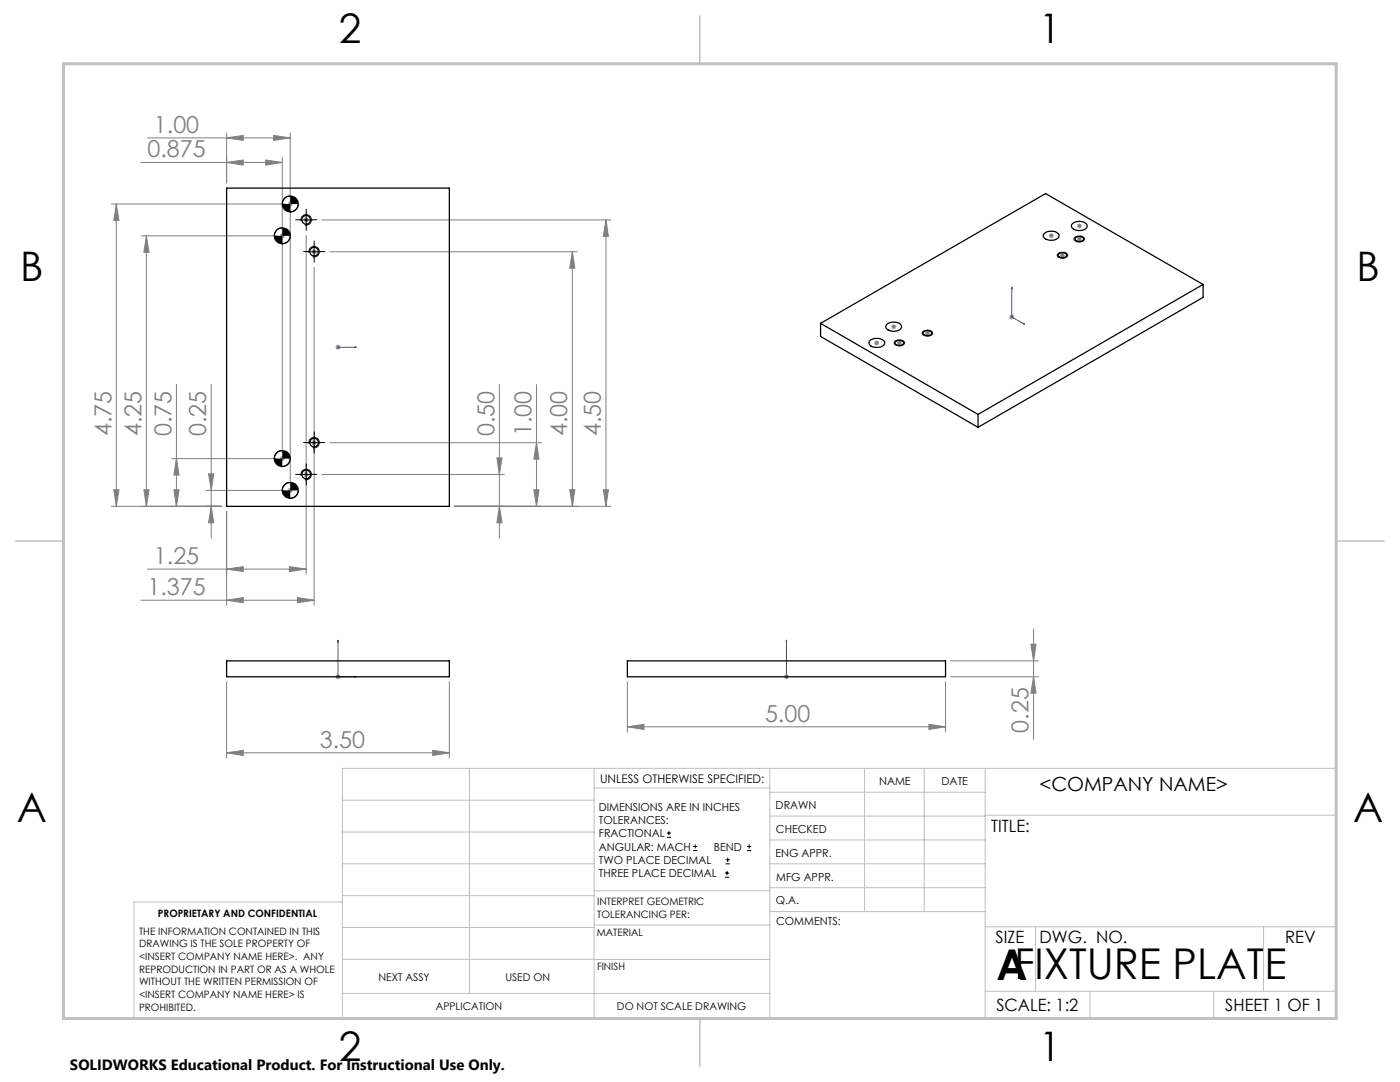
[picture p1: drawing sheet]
<svg xmlns="http://www.w3.org/2000/svg" width="279mm" height="216mm" viewBox="0 0 279 216" stroke-linecap="round" stroke-linejoin="round" font-family="sans-serif">
<g fill="none" stroke="#000" stroke-width=".2">
<path d="M57.9 39.1a1.56 1.56 0 0 0-1.6 1.6M56.3 45.5a1.56 1.56 0 0 0-1.5 1.6M57.9 47.1a1.62 1.62 0 0 1-1.6 1.5M59.5 40.7a1.62 1.62 0 0 1-1.6 1.6M59.9 43.9h2.4M60.1 44.1a1.04 1.04 0 0 1 .9-1.3 1.04 1.04 0 0 1 1.1 1.2 1.04 1.04 0 0 1-1.3 .9M61.1 42.6v2.5M61.5 50.2h2.4M61.7 50.5a1.04 1.04 0 0 1 .9-1.3 1.04 1.04 0 0 1 1.1 1.1 1.04 1.04 0 0 1-1.3 .9M62.7 49v2.5M211.2 50.6a1.2 1.2 0 0 1 1.9 .4 1.22 1.22 0 0 1-2.1-.1zM214.5 47.4a1.39 1.39 0 0 1 1.9 .2 1.16 1.16 0 0 1-1.8 .4 .41 .41 0 0 1-.1-.6z"/>
<path d="M178.5 68.2a1.2 1.2 0 0 1 2 .3 1.22 1.22 0 0 1-2.1-.1zM184.2 66.2a1.32 1.32 0 0 1 1.9 .3 1.2 1.2 0 0 1-2.1 0zM56.3 89.9a1.56 1.56 0 0 0-1.5 1.6M57.9 91.5a1.62 1.62 0 0 1-1.6 1.6M57.9 96.3a1.56 1.56 0 0 0-1.6 1.6M59.5 97.9a1.62 1.62 0 0 1-1.6 1.5M59.9 94.7h2.4M60.1 94.9a1.04 1.04 0 0 1 .9-1.3 1.04 1.04 0 0 1 1.1 1.2 1.04 1.04 0 0 1-1.3 .9M61.1 93.4v2.5M61.5 88.3h2.4M61.7 88.6a1.04 1.04 0 0 1 .9-1.3 1.04 1.04 0 0 1 1.1 1.1 1.04 1.04 0 0 1-1.3 .9M62.7 87.1v2.5"/>
<path d="M133.1 167.1h.8M133.1 166.2h.8M133.5 165.8v.9M138.3 169.7h.8M138.3 168.9h.8M138.7 168.5v.8M144.7 175h.8M144.7 174.2h.8M144.8 172.4h.9M144.8 171.6h.9M145.1 173.8v.8M145.2 171.1v.9"/>
<path d="M149.1 169.7h.8M149.1 168.9h.8M149.5 168.5v.8"/>
</g>
<g fill="none" stroke="#00f" stroke-width=".2">
<path d="M201.9 57.3l.1 .3-.1-.1zM201.9 57.3v6l2.6 1.4M67.3 69.3h.3zM67.5 69.3h.1M67.5 69.3h3.6M71.1 69.3h-.4h.4M204.3 64.5l.2 .2h-.2zM67.5 127.7v7.3h3.6M67.5 127.7l.1 .4h-.3zM70.7 134.9l.4 .1-.4 .1zM157 135h.1M157 127.7v7.3"/>
<path d="M157 134.9v.2zM157 127.7v.4v-.4"/>
</g>
<g fill="none" stroke="#808080" stroke-width=".2">
<path d="M28.1 32.4h28.2M29.4 27.5h28.5M45.2 32.4l3.3-.5v1zM45.2 27.5l3.3-.5v1zM45.2 26.5v10M53 31.9l3.3 .5-3.3 .5zM54.6 27l3.3 .5-3.3 .5zM56.3 31.4v59.1M57.9 26.5v70.3M22.2 40.7h34.7M23.2 40.7v60.3M23.2 40.7l.5 3.3h-1z"/>
<path d="M28.2 47.1h27.2M29.2 47.1v53.9M29.2 47.1l.5 3.2h-1zM55.8 47.1h1M56 46.7l.7 .7M56.7 46.7l-.7 .7M57.4 40.7h1M57.6 40.3l.7 .8M58.3 40.3l-.7 .8M60.6 43.9h1M60.7 43.5l.8 .7M61.1 43.4v1"/>
<path d="M61.1 47v67.5M61.5 43.5l-.8 .7M62.2 50.2h1M62.3 49.8l.7 .8M62.7 49.7v1M62.7 53.3v67.5M63 49.8l-.7 .8M64.2 43.9h57.7M65.8 50.2h49.4M114.2 50.2l.5 3.3h-1zM114.2 50.2v50.8M120.9 43.9l.5 3.3h-1z"/>
<path d="M120.9 43.9v57.1M209.3 47h1M209.4 46.7l.7 .7M209.8 46.5v1.1M210.1 46.7l-.7 .7M211.5 50.9h1M211.7 50.6l.7 .7M212 50.4v1M212.4 50.6l-.7 .7M214.9 45.1h1M214.9 47.7h1M215.1 44.7l.7 .7"/>
<path d="M215.1 47.3l.7 .7M215.4 44.6v1M215.4 47.2v1M215.8 44.7l-.7 .7M215.8 47.3l-.7 .7M35.2 76.7v24.3M42.2 76.7v30.7M67 69.3h.9M67.1 68.9l.7 .7M67.5 68.8v1M67.8 68.9l-.7 .7M99.7 76.7v30.7"/>
<path d="M107.1 76.7v24.3M174.5 68.4h1M174.6 68.1l.7 .7M175 67.9v1M175.3 68.1l-.7 .7M177.9 65.2h1M178 64.8l.7 .7M178.4 64.7v1M178.7 64.8l-.7 .7M179 68.4h1M179.1 68.1l.7 .7M179.5 67.9v1"/>
<path d="M179.8 68.1l-.7 .7M184.6 66.5h1M184.7 66.1l.8 .7M185.1 66v1M185.5 66.1l-.8 .7M201.4 63.3h1M201.6 62.9l.7 .7M201.9 62.7v1M202.3 62.9l-.7 .7M22.7 97.7h1l-.5 3.3zM28.7 97.7h1l-.5 3.3zM34.2 91.5h21.2"/>
<path d="M34.7 97.7h1l-.5 3.3zM35.2 91.5l.5 3.3h-1zM41.1 97.9h15.8M41.6 94.5h1.1l-.5 3.4zM55.8 91.5h1M56 91.1l.7 .8M56.3 91v1M56.7 91.1l-.7 .8M57.4 97.9h1M57.6 97.5l.7 .7M57.9 97.3v1.1M58.3 97.5l-.7 .7"/>
<path d="M60.6 94.7h1M60.7 94.3l.8 .7M61.5 94.3l-.8 .7M62.2 88.3h1M62.3 87.9l.7 .8M63 87.9l-.7 .8M64.2 94.7h36.5M65.8 88.3h42.3M99.2 91.4h1l-.5 3.3zM106.5 97.7h1.1l-.5 3.3zM107.1 88.3l.5 3.3h-1.1zM113.7 97.7h1l-.5 3.3z"/>
<path d="M120.4 97.7h1l-.5 3.3zM22.2 101h22M28.1 119.8h34.6M29.4 113.6h31.7M42.2 101l.5 3.3h-1.1zM45.2 113.6l3.3-.5v1zM45.2 119.8l3.3-.6v1.1zM45.2 102v18.8M57.8 113.1l3.3 .5-3.3 .5zM59.4 119.2l3.3 .6-3.3 .5zM90.7 101h31.2M99.7 101l.5 3.3h-1z"/>
<path d="M45.2 136v15.2M67 135h.9M67.1 134.7l.7 .7M67.5 134.5v1M67.8 134.7l-.7 .7M89.7 136v15.2M125.2 136v10.1M156.5 135h.9M156.6 134.7l.7 .7M157 134.5v1M157.3 134.7l-.7 .7M188.7 136v10.1"/>
<path d="M189.7 135h17.6M189.7 131.9h17.6M205.7 128.6h1.1l-.5 3.3zM206.3 125.5v22M206.3 135l.5 3.3h-1.1zM45.2 150.2l3.3-.5v1zM45.2 150.2h44.5M86.4 149.7l3.3 .5-3.3 .5zM125.2 145l3.3-.5v1.1zM125.2 145h63.5M185.4 144.5l3.3 .5-3.3 .6z"/>
</g>
<g fill="none" stroke="#c0c0c0" stroke-width=".2">
<path d="M68.3 159.7h50.3M93.7 153.3v44.9M118.6 153.3v49.9M118.6 157.2h35M153.6 153.3v49.9M153.6 158.1h43M172.5 153.3v28.6M184.4 153.3v28.6M196.6 153.3v49.9M68.3 180h-41.6v23.2h240v-49.9h-198.4v49.9M68.3 166h50.3M68.3 178.7h50.3"/>
<path d="M68.3 172.4h50.3M118.6 177.7h35M153.6 162.8h43M153.6 177.1h43M153.6 172.4h43M153.6 167.6h43M196.6 162.7h70.1M68.3 198.2h85.3M68.3 191.4l85.3 .1M68.3 185.1h50.3M118.6 184.6h35M153.6 181.9h43"/>
<path d="M196.6 184.9h70.1M196.6 197.8h70.1M206.7 184.9v12.9M217.5 197.8v5.4M242.2 197.8v5.4M252.2 184.9v12.9"/>
</g>
<path d="M139.7 3.2v9.5M3.1 107.9h9.6M266.7 107.9h9.5M139.7 203.2v9.6" fill="none" stroke="#c0c0c0" stroke-width=".3"/>
<path d="M12.7 12.7h254v190.5h-254z" fill="none" stroke="#c0c0c0" stroke-width=".6"/>
<g fill="none" stroke="#000" stroke-width=".2" stroke-dasharray="15.2 1.3 1.3 1.3">
<path d="M59.9 43.9h-.9M61.1 42.6v-.9M61.1 45.1v.9M61.5 50.2h-.9M62.4 43.9h.8M62.7 49v-.9M62.7 51.5v.8M64 50.2h.8M59.9 94.7h-.9M61.1 93.4v-.9M61.1 95.9v.9M61.5 88.3h-.9"/>
<path d="M62.4 94.7h.8M62.7 87.1v-.9M62.7 89.6v.8M64 88.3h.8"/>
</g>
<g fill="#00f">
<path d="M70.7 134.9l.4 .1-.4 .1zM67.5 127.7l.1 .4h-.3z"/>
<path d="M70.7 69.3h.4zM67.3 69.3h.3zM157 134.9v.2zM157 127.7v.4z"/>
<path d="M204.3 64.5l.2 .2h-.2zM201.9 57.3l.1 .3-.1-.1z"/>
</g>
<g fill="#808080">
<path d="M53 31.9l3.3 .5-3.3 .5zM45.2 32.4l3.3-.5v1z"/>
<path d="M45.2 150.2l3.3-.5v1zM86.4 149.7l3.3 .5-3.3 .5zM45.2 27.5l3.3-.5v1zM54.6 27l3.3 .5-3.3 .5zM45.2 113.6l3.3-.5v1zM57.8 113.1l3.3 .5-3.3 .5zM45.2 119.8l3.3-.6v1.1zM59.4 119.2l3.3 .6-3.3 .5zM125.2 145l3.3-.5v1.1zM185.4 144.5l3.3 .5-3.3 .6z"/>
<path d="M99.7 101l.5 3.3h-1zM99.2 91.4h1l-.5 3.3zM106.5 97.7h1.1l-.5 3.3zM107.1 88.3l.5 3.3h-1.1zM113.7 97.7h1l-.5 3.3zM114.2 50.2l.5 3.3h-1zM120.4 97.7h1l-.5 3.3zM120.9 43.9l.5 3.3h-1z"/>
<path d="M41.6 94.5h1.1l-.5 3.4zM42.2 101l.5 3.3h-1.1zM35.2 91.5l.5 3.3h-1zM34.7 97.7h1l-.5 3.3zM29.2 47.1l.5 3.2h-1zM28.7 97.7h1l-.5 3.3zM23.2 40.7l.5 3.3h-1zM22.7 97.7h1l-.5 3.3zM205.7 128.6h1.1l-.5 3.3zM206.3 135l.5 3.3h-1.1z"/>
</g>
<path d="M54.8 47.1a1.62 1.62 0 0 0 1.5 1.5v-1.5zM56.3 45.5v1.6h1.6a1.56 1.56 0 0 0-1.6-1.6zM54.8 91.5a1.62 1.62 0 0 0 1.5 1.6v-1.6zM56.3 89.9v1.6h1.6a1.56 1.56 0 0 0-1.6-1.6zM56.3 97.9a1.62 1.62 0 0 0 1.6 1.5v-1.5zM57.9 96.3v1.6h1.6a1.56 1.56 0 0 0-1.6-1.6zM56.3 40.7a1.62 1.62 0 0 0 1.6 1.6v-1.6zM57.9 39.1v1.6h1.6a1.56 1.56 0 0 0-1.6-1.6z" fill="#000"/>
<g fill="none" stroke="#000" stroke-width=".25">
<path d="M45.2 37.5h44.5v63.5h-44.5zM208.3 46.7a2.04 2.04 0 0 1 3 .2 1.34 1.34 0 0 1-1.7 1 1.07 1.07 0 0 1-1.3-1.2zM211.3 50.7a1.14 1.14 0 0 1 1.6 .1 .89 .89 0 0 1-.9 .6 .89 .89 0 0 1-.8-.6zM214.1 44.6a2.13 2.13 0 0 1 2.8 .2l.1 .2a1.3 1.3 0 0 1-1.8 1 1.07 1.07 0 0 1-1.3-1.2zM214.6 47.4a1.13 1.13 0 0 1 1.7 .2 .91 .91 0 0 1-.9 .6 .91 .91 0 0 1-.8-.6zM240.1 56.8l-31.4-18.2-44.9 25.9M240.1 56.8l-44.9 25.9M240.1 56.8v2.5l-44.9 26M163.8 64.5l31.4 18.2M163.8 64.5v2.6l31.4 18.2M173.6 67.9a2.07 2.07 0 0 1 3 .4 1.37 1.37 0 0 1-1.8 1 .96 .96 0 0 1-1.1-.3 .96 .96 0 0 1-.1-1.1zM176.8 64.9a2.16 2.16 0 0 1 3 0l.1 .2a1.35 1.35 0 0 1-1.7 1l-1.2-.4a.62 .62 0 0 1-.2-.8z"/>
<path d="M178.7 68.2a1.04 1.04 0 0 1 1.6 .3 .98 .98 0 0 1-1.7-.2zM184.3 66.3a.99 .99 0 0 1 1.6 .3 1.02 1.02 0 0 1-1.7-.2zM195.2 82.7v2.6M45.2 131.9h44.5v3.1h-44.5zM125.2 131.9h63.5v3.1h-63.5z"/>
<circle cx="56.3" cy="47" r="1.6"/>
<circle cx="57.9" cy="40.7" r="1.6"/>
<circle cx="61.1" cy="43.9" r=".86"/>
<circle cx="62.7" cy="50.2" r=".86"/>
<circle cx="56.3" cy="91.5" r="1.6"/>
<circle cx="57.9" cy="97.8" r="1.6"/>
<circle cx="61.1" cy="94.7" r=".86"/>
<circle cx="62.7" cy="88.3" r=".86"/>
</g>
<text font-size="8.5" x="198.9" y="195.5">AFIXTURE PLATE</text>
<g font-size="8.1">
<text x="67.6" y="8.5">2</text>
<text x="207.3" y="8.5">1</text>
<text x="4" y="56.1">B</text>
<text x="270.7" y="56.1">B</text>
<text x="3.3" y="164.1">A</text>
<text x="270" y="164.1">A</text>
<text x="67.6" y="211.7">2</text>
<text x="207.3" y="211.7">1</text>
</g>
<g font-size="4.7" fill="#808080">
<text x="30.7" y="26.5">1.00</text>
<text x="29.4" y="31.4">0.875</text>
<text x="22.2" y="87" transform="rotate(-90 22.2 87)">4.75</text>
<text x="28.2" y="87" transform="rotate(-90 28.2 87)">4.25</text>
<text x="34.2" y="87" transform="rotate(-90 34.2 87)">0.75</text>
<text x="41.2" y="87" transform="rotate(-90 41.2 87)">0.25</text>
<text x="98.7" y="87.1" transform="rotate(-90 98.7 87.1)">0.50</text>
<text x="106.1" y="87.1" transform="rotate(-90 106.1 87.1)">1.00</text>
<text x="113.2" y="87.1" transform="rotate(-90 113.2 87.1)">4.00</text>
<text x="119.9" y="87.1" transform="rotate(-90 119.9 87.1)">4.50</text>
<text x="30.7" y="112.5">1.25</text>
<text x="29.4" y="118.7">1.375</text>
<text x="63.8" y="149.2">3.50</text>
<text x="152.7" y="144">5.00</text>
<text x="205.3" y="146.2" transform="rotate(-90 205.3 146.2)">0.25</text>
</g>
<text font-size="3.9" x="207.5" y="157.8">&lt;COMPANY NAME&gt;</text>
<g font-size="3.4">
<text x="197.8" y="166">TITLE:</text>
<text x="198.7" y="188.1">SIZE</text>
<text x="207.5" y="188.1">DWG. NO.</text>
<text x="256.5" y="188.2">REV</text>
<text x="198.8" y="201.7">SCALE: 1:2</text>
<text x="244.5" y="201.7">SHEET 1 OF 1</text>
</g>
<text font-size="3" x="14" y="213.5">SOLIDWORKS Educational Product. For Instructional Use Only.</text>
<text font-size="2.4" x="119.8" y="156.2">UNLESS OTHERWISE SPECIFIED:</text>
<g font-size="2.2">
<text x="119.5" y="161.8">DIMENSIONS ARE IN INCHES</text>
<text x="154.8" y="161.4">DRAWN</text>
<text x="175.4" y="156.6">NAME</text>
<text x="187.9" y="156.7">DATE</text>
<text x="119.5" y="164.4">TOLERANCES:</text>
<text x="119.5" y="167.1">FRACTIONAL</text>
<text x="154.9" y="166.3">CHECKED</text>
<text x="119.5" y="169.7">ANGULAR: MACH</text>
<text x="119.5" y="172.4">TWO PLACE DECIMAL</text>
<text x="142.5" y="169.7">BEND</text>
<text x="154.8" y="170.9">ENG APPR.</text>
<text x="119.5" y="175">THREE PLACE DECIMAL</text>
<text x="154.9" y="175.7">MFG APPR.</text>
<text x="154.9" y="180.4">Q.A.</text>
<text x="154.9" y="184.6">COMMENTS:</text>
</g>
<g font-size="2.1">
<text x="75.5" y="195.7">NEXT ASSY</text>
<text x="100.9" y="195.7">USED ON</text>
<text x="86.9" y="201.5">APPLICATION</text>
<text x="123.1" y="201.6">DO NOT SCALE DRAWING</text>
</g>
<g font-size="2">
<text x="31.5" y="182.9">PROPRIETARY AND CONFIDENTIAL</text>
<text x="119.2" y="180.6">INTERPRET GEOMETRIC</text>
<text x="119.2" y="183.1">TOLERANCING PER:</text>
<text x="27.8" y="186.5">THE INFORMATION CONTAINED IN THIS</text>
<text x="27.8" y="189">DRAWING IS THE SOLE PROPERTY OF</text>
<text x="27.8" y="191.6">&lt;INSERT COMPANY NAME HERE&gt;. ANY</text>
<text x="119.1" y="186.7">MATERIAL</text>
<text x="27.8" y="194.1">REPRODUCTION IN PART OR AS A WHOLE</text>
<text x="27.8" y="196.6">WITHOUT THE WRITTEN PERMISSION OF</text>
<text x="119.1" y="193.5">FINISH</text>
<text x="27.8" y="199.1">&lt;INSERT COMPANY NAME HERE&gt; IS</text>
<text x="27.8" y="201.7">PROHIBITED.</text>
</g>
</svg>
